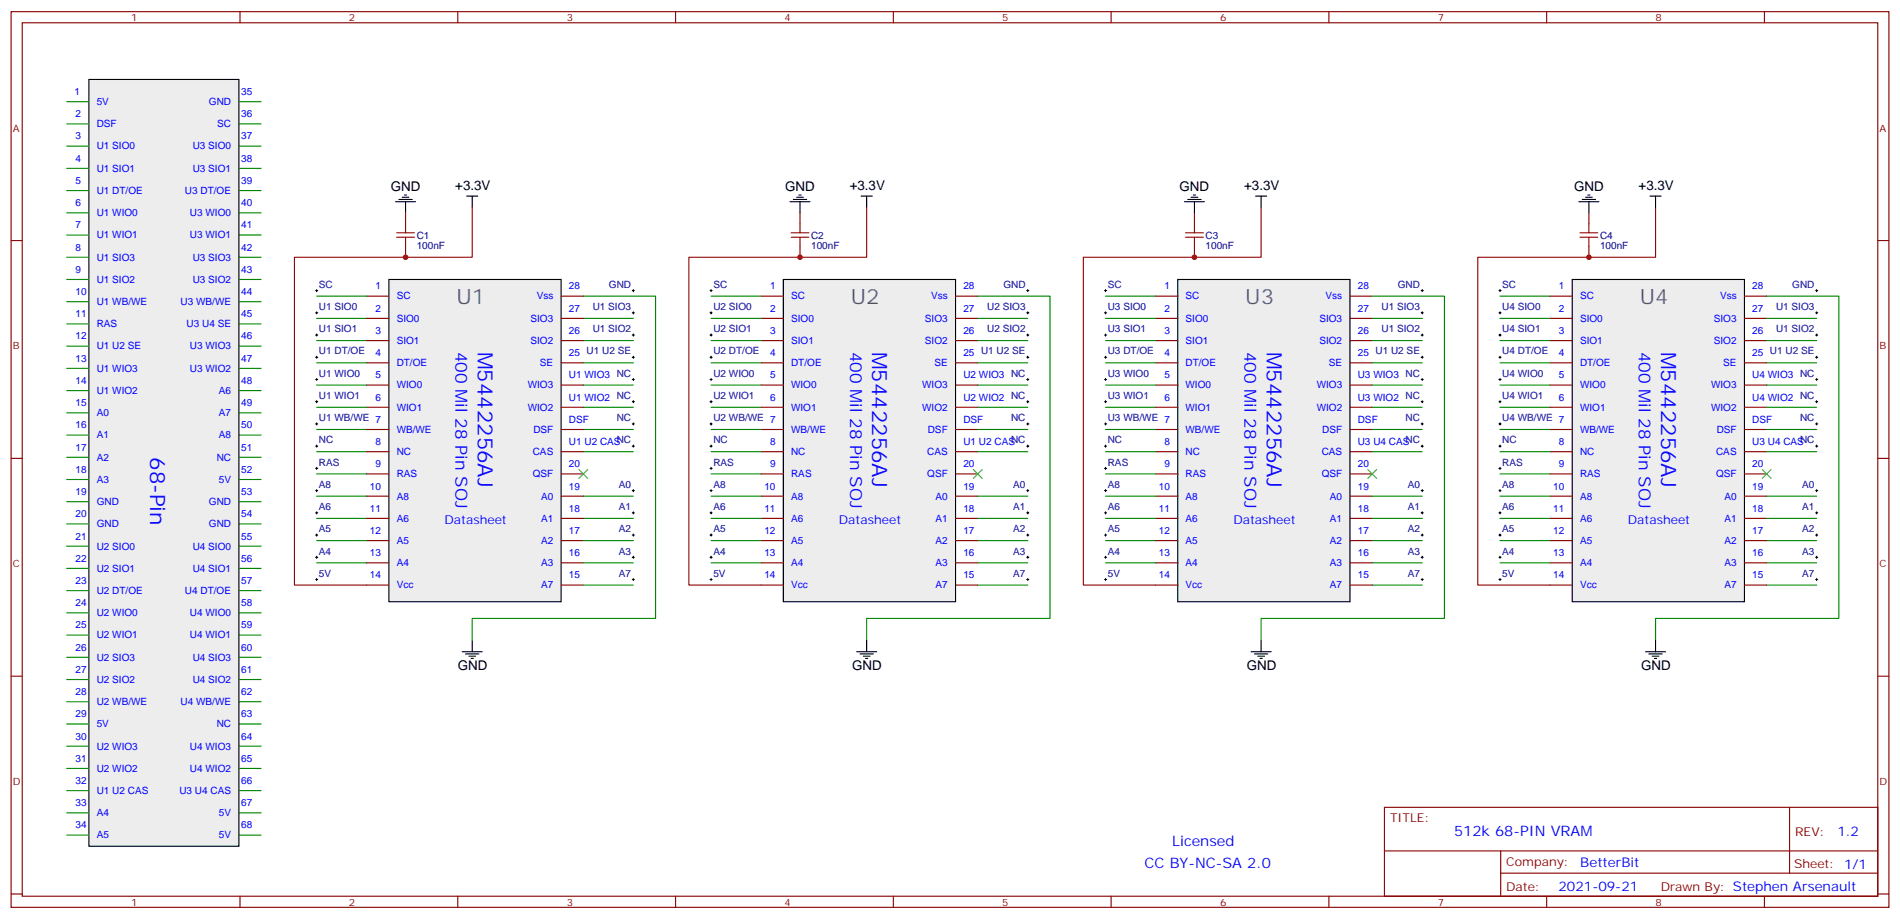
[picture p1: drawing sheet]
<svg xmlns="http://www.w3.org/2000/svg" width="603mm" height="292mm" viewBox="0 0 603 292" stroke-linecap="round" stroke-linejoin="round" font-family="sans-serif">
<g fill="#ededed" stroke="#000" stroke-width=".35">
<path d="M248.7 88.7h54.7v102.3h-54.7z"/>
<path d="M373.9 88.7h54.7v102.3h-54.7z"/>
<path d="M499.2 88.7h54.7v102.3h-54.7z"/>
<path d="M28.2 25.2h47.6v243.4h-47.6z"/>
<path d="M123.5 88.7h54.7v102.3h-54.7z"/>
</g>
<g fill="none" stroke="#870000" stroke-width=".35">
<path d="M3.5 3.7h596.2v284.3h-596.2zM7.1 7.2h589.1v277.3h-589.1zM76.2 3.7v3.5M145.3 3.7v3.5M214.5 3.7v3.5M283.6 3.7v3.5M352.8 3.7v3.5M421.9 3.7v3.5M491.1 3.7v3.5M560.2 3.7v3.5M3.5 76.4h3.6M128.8 67.6v3.5"/>
<path d="M128.8 78.1v3.6M254 67.6v3.5M254 78.1v3.6M379.2 67.6v3.5M379.2 78.1v3.6M504.5 67.6v3.5M504.5 78.1v3.6M596.2 76.4h3.5M116.4 94h7.1M178.2 94h7M241.7 94h7M303.4 94h7"/>
<path d="M366.9 94h7M428.6 94h7.1M492.1 94h7.1M553.9 94h7M116.4 101.1h7.1M116.4 108.1h7.1M116.4 115.2h7.1M178.2 101.1h7M178.2 108.1h7M178.2 115.2h7M241.7 101.1h7M241.7 108.1h7"/>
<path d="M241.7 115.2h7M303.4 101.1h7M303.4 108.1h7M303.4 115.2h7M366.9 101.1h7M366.9 108.1h7M366.9 115.2h7M428.6 101.1h7.1M428.6 108.1h7.1M428.6 115.2h7.1M492.1 101.1h7.1M492.1 108.1h7.1"/>
<path d="M492.1 115.2h7.1M553.9 101.1h7M553.9 108.1h7M553.9 115.2h7M116.4 122.2h7.1M116.4 129.3h7.1M116.4 136.3h7.1M178.2 122.2h7M178.2 129.3h7M178.2 136.3h7M241.7 122.2h7M241.7 129.3h7"/>
<path d="M241.7 136.3h7M303.4 122.2h7M303.4 129.3h7M303.4 136.3h7M366.9 122.2h7M366.9 129.3h7M366.9 136.3h7M428.6 122.2h7.1M428.6 129.3h7.1M428.6 136.3h7.1M492.1 122.2h7.1M492.1 129.3h7.1"/>
<path d="M492.1 136.3h7.1M553.9 122.2h7M553.9 129.3h7M553.9 136.3h7M3.5 145.5h3.6M116.4 143.4h7.1M116.4 150.5h7.1M116.4 157.5h7.1M178.2 143.4h7M178.2 150.5h7M178.2 157.5h7M241.7 143.4h7"/>
<path d="M241.7 150.5h7M241.7 157.5h7M303.4 143.4h7M303.4 150.5h7M303.4 157.5h7M366.9 143.4h7M366.9 150.5h7M366.9 157.5h7M428.6 143.4h7.1M428.6 150.5h7.1M428.6 157.5h7.1M492.1 143.4h7.1"/>
<path d="M492.1 150.5h7.1M492.1 157.5h7.1M553.9 143.4h7M553.9 150.5h7M553.9 157.5h7M596.2 145.5h3.5M116.4 164.6h7.1M116.4 171.6h7.1M116.4 178.7h7.1M178.2 164.6h7M178.2 171.6h7M178.2 178.7h7"/>
<path d="M241.7 164.6h7M241.7 171.6h7M241.7 178.7h7M303.4 164.6h7M303.4 171.6h7M303.4 178.7h7M366.9 164.6h7M366.9 171.6h7M366.9 178.7h7M428.6 164.6h7.1M428.6 171.6h7.1M428.6 178.7h7.1"/>
<path d="M492.1 164.6h7.1M492.1 171.6h7.1M492.1 178.7h7.1M553.9 164.6h7M553.9 171.6h7M553.9 178.7h7M116.4 185.7h7.1M178.2 185.7h7M241.7 185.7h7M303.4 185.7h7M366.9 185.7h7M428.6 185.7h7.1"/>
<path d="M492.1 185.7h7.1M553.9 185.7h7M3.5 214.7h3.6M596.2 214.7h3.5M439.6 256.3h156.6v28.2h-156.6zM568.2 256.3v20.9M439.6 270.1h156.5M476.5 277.2h119.6M476.5 270.1v14.2M3.5 283.8h3.6M76.2 284.5v3.5M145.3 284.5v3.5"/>
<path d="M214.5 284.5v3.5M283.6 284.5v3.5M352.8 284.5v3.5M421.9 284.5v3.5M491.1 284.5v3.5M560.2 284.5v3.5M596.2 283.8h3.5"/>
</g>
<g fill="none" stroke="#000" stroke-width=".32">
<path d="M100.2 99.3h.7M100.2 92.3h.7M100.5 91.9v.7M100.5 99v.7M200.7 99.3h.7M200.7 92.3h.7M201.1 91.9v.7M201.1 99v.7M225.4 99.3h.7M225.4 92.3h.7M225.8 91.9v.7M225.8 99v.7"/>
<path d="M326 99.3h.7M326 92.3h.7M326.3 91.9v.7M326.3 99v.7M350.7 99.3h.7M350.7 92.3h.7M351 91.9v.7M351 99v.7M451.2 99.3h.7M451.2 92.3h.7M451.6 91.9v.7M451.6 99v.7"/>
<path d="M475.9 99.3h.7M475.9 92.3h.7M476.2 91.9v.7M476.2 99v.7M576.4 99.3h.7M576.4 92.3h.7M576.8 91.9v.7M576.8 99v.7M100.2 113.4h.7M100.2 106.4h.7M100.5 106v.7M100.5 113.1v.7"/>
<path d="M200.7 113.4h.7M200.7 106.4h.7M201.1 106v.7M201.1 113.1v.7M225.4 113.4h.7M225.4 106.4h.7M225.8 106v.7M225.8 113.1v.7M326 113.4h.7M326 106.4h.7M326.3 106v.7M326.3 113.1v.7"/>
<path d="M350.7 113.4h.7M350.7 106.4h.7M351 106v.7M351 113.1v.7M451.2 113.4h.7M451.2 106.4h.7M451.6 106v.7M451.6 113.1v.7M475.9 113.4h.7M475.9 106.4h.7M476.2 106v.7M476.2 113.1v.7"/>
<path d="M576.4 113.4h.7M576.4 106.4h.7M576.8 106v.7M576.8 113.1v.7M100.2 134.6h.7M100.2 120.5h.7M100.2 127.5h.7M100.5 120.1v.7M100.5 127.2v.7M100.5 134.2v.7M200.7 134.6h.7M200.7 120.5h.7"/>
<path d="M200.7 127.5h.7M201.1 120.1v.7M201.1 127.2v.7M201.1 134.2v.7M225.4 134.6h.7M225.4 120.5h.7M225.4 127.5h.7M225.8 120.1v.7M225.8 127.2v.7M225.8 134.2v.7M326 134.6h.7M326 120.5h.7"/>
<path d="M326 127.5h.7M326.3 120.1v.7M326.3 127.2v.7M326.3 134.2v.7M350.7 134.6h.7M350.7 120.5h.7M350.7 127.5h.7M351 120.1v.7M351 127.2v.7M351 134.2v.7M451.2 134.6h.7M451.2 120.5h.7"/>
<path d="M451.2 127.5h.7M451.6 120.1v.7M451.6 127.2v.7M451.6 134.2v.7M475.9 134.6h.7M475.9 120.5h.7M475.9 127.5h.7M476.2 120.1v.7M476.2 127.2v.7M476.2 134.2v.7M576.4 134.6h.7M576.4 120.5h.7"/>
<path d="M576.4 127.5h.7M576.8 120.1v.7M576.8 127.2v.7M576.8 134.2v.7M100.2 155.8h.7M100.2 141.6h.7M100.2 148.7h.7M100.5 141.3v.7M100.5 148.3v.7M100.5 155.4v.7M200.7 155.8h.7M200.7 141.6h.7"/>
<path d="M201.1 141.3v.7M201.1 155.4v.7M225.4 155.8h.7M225.4 141.6h.7M225.4 148.7h.7M225.8 141.3v.7M225.8 148.3v.7M225.8 155.4v.7M326 155.8h.7M326 141.6h.7M326.3 141.3v.7M326.3 155.4v.7"/>
<path d="M350.7 155.8h.7M350.7 141.6h.7M350.7 148.7h.7M351 141.3v.7M351 148.3v.7M351 155.4v.7M451.2 155.8h.7M451.2 141.6h.7M451.6 141.3v.7M451.6 155.4v.7M475.9 155.8h.7M475.9 141.6h.7"/>
<path d="M475.9 148.7h.7M476.2 141.3v.7M476.2 148.3v.7M476.2 155.4v.7M576.4 155.8h.7M576.4 141.6h.7M576.8 141.3v.7M576.8 155.4v.7M100.2 162.8h.7M100.2 169.9h.7M100.2 176.9h.7M100.5 162.5v.7"/>
<path d="M100.5 169.5v.7M100.5 176.6v.7M200.7 162.8h.7M200.7 169.9h.7M200.7 176.9h.7M201.1 162.5v.7M201.1 169.5v.7M201.1 176.6v.7M225.4 162.8h.7M225.4 169.9h.7M225.4 176.9h.7M225.8 162.5v.7"/>
<path d="M225.8 169.5v.7M225.8 176.6v.7M326 162.8h.7M326 169.9h.7M326 176.9h.7M326.3 162.5v.7M326.3 169.5v.7M326.3 176.6v.7M350.7 162.8h.7M350.7 169.9h.7M350.7 176.9h.7M351 162.5v.7"/>
<path d="M351 169.5v.7M351 176.6v.7M451.2 162.8h.7M451.2 169.9h.7M451.2 176.9h.7M451.6 162.5v.7M451.6 169.5v.7M451.6 176.6v.7M475.9 162.8h.7M475.9 169.9h.7M475.9 176.9h.7M476.2 162.5v.7"/>
<path d="M476.2 169.5v.7M476.2 176.6v.7M576.4 162.8h.7M576.4 169.9h.7M576.4 176.9h.7M576.8 162.5v.7M576.8 169.5v.7M576.8 176.6v.7M100.2 184h.7M100.5 183.6v.7M200.7 184h.7M201.1 183.6v.7"/>
<path d="M225.4 184h.7M225.8 183.6v.7M326 184h.7M326.3 183.6v.7M350.7 184h.7M351 183.6v.7M451.2 184h.7M451.6 183.6v.7M475.9 184h.7M476.2 183.6v.7M576.4 184h.7M576.8 183.6v.7"/>
</g>
<g fill="none" stroke="#000" stroke-width=".35">
<path d="M125.6 64h6.3M126.6 63.3h4.3M127.7 62.6h2.1M128.4 61.9h.7M128.8 64v3.6M148.2 62.3h3.5M149.9 62.3v3.5M250.8 64h6.4M251.9 63.3h4.2M252.9 62.6h2.2M253.6 61.9h.8M254 64v3.6"/>
<path d="M273.4 62.3h3.5M275.2 62.3v3.5M376.1 64h6.3M377.1 63.3h4.3M378.2 62.6h2.1M378.9 61.9h.7M379.2 64v3.6M398.6 62.3h3.6M400.4 62.3v3.5M501.3 64h6.3M502.4 63.3h4.2M503.4 62.6h2.1"/>
<path d="M504.1 61.9h.7M504.5 64v3.6M523.9 62.3h3.5M525.6 62.3v3.5M146.8 206.9h6.3M147.8 207.6h4.2M148.9 208.3h2.1M149.6 209h.7M149.9 203.4v3.5M272 206.9h6.3M273 207.6h4.3M274.1 208.3h2.1"/>
<path d="M274.8 209h.7M275.2 203.4v3.5M397.2 206.9h6.4M398.3 207.6h4.2M399.3 208.3h2.2M400 209h.8M400.4 203.4v3.5M522.5 206.9h6.3M523.5 207.6h4.3M524.6 208.3h2.1M525.3 209h.7M525.6 203.4v3.5"/>
</g>
<path d="M149.9 65.8v15.9h-56.4v104h22.9M275.2 65.8v15.9h-56.5v104h23M400.4 65.8v15.9h-56.4v104h22.9M525.6 65.8v15.9h-56.4v104h22.9" fill="none" stroke="#900" stroke-width=".35"/>
<g fill="none" stroke="#a10000" stroke-width=".35">
<path d="M125.9 73.9h5.7M125.9 75.3h5.7M128.8 71.1v2.8M128.8 75.3v2.8M251.2 73.9h5.6M251.2 75.3h5.6M254 71.1v2.8M254 75.3v2.8M376.4 73.9h5.7M376.4 75.3h5.7M379.2 71.1v2.8M379.2 75.3v2.8"/>
<path d="M501.6 73.9h5.7M501.6 75.3h5.7M504.5 71.1v2.8M504.5 75.3v2.8"/>
</g>
<g fill="none" stroke="#008700" stroke-width=".35">
<path d="M100.5 94h15.9M185.2 94h22.9v102.3h-58.2v7.1M225.8 94h15.9M310.4 94h23v102.3h-58.2v7.1M351 94h15.9M435.7 94h22.9v102.3h-58.2v7.1M476.2 94h15.9M560.9 94h22.9v102.3h-58.2v7.1M100.5 115.2h15.9M100.5 108.1h15.9M100.5 101.1h15.9M185.2 115.2h15.9"/>
<path d="M185.2 108.1h15.9M185.2 101.1h15.9M225.8 115.2h15.9M225.8 108.1h15.9M225.8 101.1h15.9M310.4 115.2h15.9M310.4 108.1h15.9M310.4 101.1h15.9M351 115.2h15.9M351 108.1h15.9M351 101.1h15.9M435.7 115.2h15.9"/>
<path d="M435.7 108.1h15.9M435.7 101.1h15.9M476.2 115.2h15.9M476.2 108.1h15.9M476.2 101.1h15.9M560.9 115.2h15.9M560.9 108.1h15.9M560.9 101.1h15.9M100.5 136.3h15.9M100.5 122.2h15.9M100.5 129.3h15.9M185.2 129.3h15.9"/>
<path d="M185.2 136.3h15.9M185.2 122.2h15.9M225.8 136.3h15.9M225.8 122.2h15.9M225.8 129.3h15.9M310.4 129.3h15.9M310.4 136.3h15.9M310.4 122.2h15.9M351 136.3h15.9M351 122.2h15.9M351 129.3h15.9M435.7 129.3h15.9"/>
<path d="M435.7 136.3h15.9M435.7 122.2h15.9M476.2 136.3h15.9M476.2 122.2h15.9M476.2 129.3h15.9M560.9 129.3h15.9M560.9 136.3h15.9M560.9 122.2h15.9M100.5 157.5h15.9M100.5 143.4h15.9M100.5 150.5h15.9M185.2 157.5h15.9"/>
<path d="M185.2 143.4h15.9M225.8 157.5h15.9M225.8 143.4h15.9M225.8 150.5h15.9M310.4 157.5h15.9M310.4 143.4h15.9M351 157.5h15.9M351 143.4h15.9M351 150.5h15.9M435.7 157.5h15.9M435.7 143.4h15.9M476.2 157.5h15.9"/>
<path d="M476.2 143.4h15.9M476.2 150.5h15.9M560.9 157.5h15.9M560.9 143.4h15.9M100.5 164.6h15.9M100.5 171.6h15.9M100.5 178.7h15.9M185.2 164.6h15.9M185.2 171.6h15.9M185.2 178.7h15.9M225.8 164.6h15.9M225.8 171.6h15.9"/>
<path d="M225.8 178.7h15.9M310.4 164.6h15.9M310.4 171.6h15.9M310.4 178.7h15.9M351 164.6h15.9M351 171.6h15.9M351 178.7h15.9M435.7 164.6h15.9M435.7 171.6h15.9M435.7 178.7h15.9M476.2 164.6h15.9M476.2 171.6h15.9"/>
<path d="M476.2 178.7h15.9M560.9 164.6h15.9M560.9 171.6h15.9M560.9 178.7h15.9M185.2 185.7h15.9M310.4 185.7h15.9M435.7 185.7h15.9M560.9 185.7h15.9"/>
</g>
<g fill="none" stroke="#060" stroke-width=".35">
<path d="M75.8 32.3h7.1M75.8 39.3h7.1M75.8 46.4h7.1M75.8 53.4h7.1M75.8 60.5h7.1M75.8 67.6h7.1M75.8 74.6h7.1M75.8 81.7h7.1M75.8 88.7h7.1M75.8 95.8h7.1M75.8 102.8h7.1M75.8 109.9h7.1"/>
<path d="M75.8 116.9h7.1M75.8 124h7.1M75.8 131.1h7.1M75.8 138.1h7.1M75.8 145.2h7.1M75.8 152.2h7.1M75.8 159.3h7.1M75.8 166.3h7.1M75.8 173.4h7.1M75.8 187.5h7.1M75.8 194.6h7.1M75.8 180.4h7.1"/>
<path d="M75.8 201.6h7.1M75.8 208.7h7.1M75.8 215.7h7.1M75.8 236.9h7.1M75.8 229.8h7.1M75.8 222.8h7.1M75.8 258.1h7.1M75.8 251h7.1M75.8 243.9h7.1M75.8 265.1h7.1"/>
</g>
<g fill="none" stroke="#090" stroke-width=".35">
<path d="M21.2 39.3h7M21.2 32.3h7M21.2 53.4h7M21.2 46.4h7M21.2 74.6h7M21.2 67.6h7M21.2 60.5h7M21.2 95.8h7M21.2 88.7h7M21.2 81.7h7M21.2 116.9h7M21.2 109.9h7"/>
<path d="M21.2 102.8h7M21.2 138.1h7M21.2 131.1h7M21.2 124h7M21.2 159.3h7M21.2 152.2h7M21.2 145.2h7M21.2 173.4h7M21.2 166.3h7M21.2 194.6h7M21.2 187.5h7M21.2 180.4h7"/>
<path d="M21.2 215.7h7M21.2 208.7h7M21.2 201.6h7M21.2 236.9h7M21.2 229.8h7M21.2 222.8h7M21.2 258.1h7M21.2 251h7M21.2 243.9h7M21.2 265.1h7"/>
</g>
<path d="M183.8 149l2.8 2.9M186.6 149l-2.8 2.9M309 149l2.9 2.9M311.9 149l-2.9 2.9M434.3 149l2.8 2.9M437.1 149l-2.8 2.9M559.5 149l2.8 2.9M562.3 149l-2.8 2.9" fill="none" stroke="#3c3" stroke-width=".35"/>
<g fill="#c00">
<circle cx="128.8" cy="81.7" r=".88"/>
<circle cx="254" cy="81.7" r=".88"/>
<circle cx="379.2" cy="81.7" r=".88"/>
<circle cx="504.5" cy="81.7" r=".88"/>
</g>
<g font-size="6.7" fill="#666">
<text x="144.9" y="96.7">U1</text>
<text x="270.2" y="96.7">U2</text>
<text x="395.4" y="96.7">U3</text>
<text x="520.6" y="96.7">U4</text>
</g>
<g font-size="6.7" fill="#00f">
<text x="151.7" y="111.7" transform="rotate(90 151.7 111.7)">M5442256AJ</text>
<text x="276.9" y="111.7" transform="rotate(90 276.9 111.7)">M5442256AJ</text>
<text x="402.2" y="111.7" transform="rotate(90 402.2 111.7)">M5442256AJ</text>
<text x="527.4" y="111.7" transform="rotate(90 527.4 111.7)">M5442256AJ</text>
<text x="47.6" y="145.2" transform="rotate(90 47.6 145.2)">68-Pin</text>
</g>
<g font-size="5.3" fill="#00f">
<text x="144.6" y="111.7" transform="rotate(90 144.6 111.7)">400 Mil 28 Pin SOJ</text>
<text x="269.9" y="111.7" transform="rotate(90 269.9 111.7)">400 Mil 28 Pin SOJ</text>
<text x="395.1" y="111.7" transform="rotate(90 395.1 111.7)">400 Mil 28 Pin SOJ</text>
<text x="520.3" y="111.7" transform="rotate(90 520.3 111.7)">400 Mil 28 Pin SOJ</text>
</g>
<g font-size="4.6" fill="#00f">
<text x="372.2" y="268.6">Licensed</text>
<text x="461.7" y="265.3">512k 68-PIN VRAM</text>
<text x="363.4" y="275.7">CC BY-NC-SA 2.0</text>
</g>
<g font-size="4.2">
<text x="124.1" y="60.7">GND</text>
<text x="144.6" y="60.2">+3.3V</text>
<text x="249.3" y="60.7">GND</text>
<text x="269.8" y="60.2">+3.3V</text>
<text x="374.5" y="60.7">GND</text>
<text x="395" y="60.2">+3.3V</text>
<text x="499.8" y="60.7">GND</text>
<text x="520.3" y="60.2">+3.3V</text>
<text x="145.3" y="212.5">GND</text>
<text x="270.6" y="212.5">GND</text>
<text x="395.8" y="212.5">GND</text>
<text x="521.1" y="212.5">GND</text>
</g>
<g font-size="4.2" fill="#00f">
<text x="583.4" y="265.6">1.2</text>
<text x="501.7" y="275.1">BetterBit</text>
<text x="494.8" y="282.9">2021-09-21</text>
</g>
<g font-size="3.9" fill="#00f">
<text x="141.1" y="166.3">Datasheet</text>
<text x="266.3" y="166.3">Datasheet</text>
<text x="391.6" y="166.3">Datasheet</text>
<text x="516.8" y="166.3">Datasheet</text>
</g>
<g font-size="3.9" fill="#800">
<text x="441.3" y="260.9">TITLE:</text>
<text x="570" y="265.6">REV:</text>
<text x="478.2" y="275.1">Company:</text>
<text x="569.6" y="275.7">Sheet: 1/1</text>
<text x="478.2" y="282.8">Date:</text>
<text x="527.3" y="282.8">Drawn By: Stephen Arsenault</text>
</g>
<g font-size="3.2" fill="#800">
<text x="41.6" y="6.7">1</text>
<text x="110.8" y="6.7">2</text>
<text x="179.9" y="6.7">3</text>
<text x="249.1" y="6.7">4</text>
<text x="318.2" y="6.7">5</text>
<text x="387.3" y="6.7">6</text>
<text x="456.5" y="6.7">7</text>
<text x="525.6" y="6.7">8</text>
<text x="4.1" y="41.8">A</text>
<text x="596.7" y="41.8">A</text>
<text x="4.1" y="110.9">B</text>
<text x="596.7" y="110.9">B</text>
<text x="4.1" y="180.1">C</text>
<text x="596.7" y="180.1">C</text>
<text x="4.1" y="249.2">D</text>
<text x="596.7" y="249.2">D</text>
<text x="41.6" y="287.5">1</text>
<text x="110.8" y="287.5">2</text>
<text x="179.9" y="287.5">3</text>
<text x="249.1" y="287.5">4</text>
<text x="318.2" y="287.5">5</text>
<text x="387.3" y="287.5">6</text>
<text x="456.5" y="287.5">7</text>
<text x="525.6" y="287.5">8</text>
</g>
<g font-size="3.2" fill="#00f">
<text x="23.6" y="30.2">1</text>
<text x="30.7" y="33.3">5V</text>
<text x="66.3" y="33.3">GND</text>
<text x="76.6" y="30.2">35</text>
<text x="24" y="37.2">2</text>
<text x="30.7" y="40.4">DSF</text>
<text x="69" y="40.4">SC</text>
<text x="76.6" y="37.2">36</text>
<text x="24" y="44.3">3</text>
<text x="30.7" y="47.4">U1 SIO0</text>
<text x="61.2" y="47.4">U3 SIO0</text>
<text x="76.6" y="44.3">37</text>
<text x="24" y="51.3">4</text>
<text x="76.6" y="51.3">38</text>
<text x="24" y="58.4">5</text>
<text x="30.7" y="54.5">U1 SIO1</text>
<text x="61.2" y="54.5">U3 SIO1</text>
<text x="76.6" y="58.4">39</text>
<text x="24" y="65.4">6</text>
<text x="30.7" y="61.6">U1 DT/OE</text>
<text x="58.7" y="61.6">U3 DT/OE</text>
<text x="76.6" y="65.4">40</text>
<text x="30.7" y="68.6">U1 WIO0</text>
<text x="60.3" y="68.6">U3 WIO0</text>
<text x="24" y="72.5">7</text>
<text x="30.7" y="75.7">U1 WIO1</text>
<text x="60.3" y="75.7">U3 WIO1</text>
<text x="76.6" y="72.5">41</text>
<text x="24" y="79.6">8</text>
<text x="30.7" y="82.7">U1 SIO3</text>
<text x="61.2" y="82.7">U3 SIO3</text>
<text x="76.6" y="79.6">42</text>
<text x="24" y="86.6">9</text>
<text x="30.7" y="89.8">U1 SIO2</text>
<text x="61.2" y="89.8">U3 SIO2</text>
<text x="76.6" y="86.6">43</text>
<text x="24" y="93.7">10</text>
<text x="76.6" y="93.7">44</text>
<text x="119.2" y="91.9">1</text>
<text x="125.9" y="95.1">SC</text>
<text x="170.4" y="95.1">Vss</text>
<text x="180.6" y="91.9">28</text>
<text x="244.5" y="91.9">1</text>
<text x="251.2" y="95.1">SC</text>
<text x="295.6" y="95.1">Vss</text>
<text x="305.9" y="91.9">28</text>
<text x="369.7" y="91.9">1</text>
<text x="376.4" y="95.1">SC</text>
<text x="420.9" y="95.1">Vss</text>
<text x="431.1" y="91.9">28</text>
<text x="494.9" y="91.9">1</text>
<text x="501.6" y="95.1">SC</text>
<text x="546.1" y="95.1">Vss</text>
<text x="556.3" y="91.9">28</text>
<text x="24" y="100.7">11</text>
<text x="30.7" y="96.8">U1 WB/WE</text>
<text x="57.3" y="96.8">U3 WB/WE</text>
<text x="76.6" y="100.7">45</text>
<text x="119.2" y="99">2</text>
<text x="180.6" y="99">27</text>
<text x="244.5" y="99">2</text>
<text x="305.9" y="99">27</text>
<text x="369.7" y="99">2</text>
<text x="431.1" y="99">27</text>
<text x="494.9" y="99">2</text>
<text x="556.3" y="99">27</text>
<text x="24" y="107.8">12</text>
<text x="30.7" y="103.9">RAS</text>
<text x="59.3" y="103.9">U3 U4 SE</text>
<text x="76.6" y="107.8">46</text>
<text x="119.2" y="106">3</text>
<text x="125.9" y="102.1">SIO0</text>
<text x="168.4" y="102.1">SIO3</text>
<text x="180.6" y="106">26</text>
<text x="244.5" y="106">3</text>
<text x="251.2" y="102.1">SIO0</text>
<text x="293.7" y="102.1">SIO3</text>
<text x="305.9" y="106">26</text>
<text x="369.7" y="106">3</text>
<text x="376.4" y="102.1">SIO0</text>
<text x="418.9" y="102.1">SIO3</text>
<text x="431.1" y="106">26</text>
<text x="494.9" y="106">3</text>
<text x="501.6" y="102.1">SIO0</text>
<text x="544.2" y="102.1">SIO3</text>
<text x="556.3" y="106">26</text>
<text x="30.7" y="110.9">U1 U2 SE</text>
<text x="60.3" y="110.9">U3 WIO3</text>
<text x="119.2" y="113.1">4</text>
<text x="125.9" y="109.2">SIO1</text>
<text x="168.4" y="109.2">SIO2</text>
<text x="180.6" y="113.1">25 U1 U2 SE</text>
<text x="244.5" y="113.1">4</text>
<text x="251.2" y="109.2">SIO1</text>
<text x="293.7" y="109.2">SIO2</text>
<text x="305.9" y="113.1">25 U1 U2 SE</text>
<text x="369.7" y="113.1">4</text>
<text x="376.4" y="109.2">SIO1</text>
<text x="418.9" y="109.2">SIO2</text>
<text x="431.1" y="113.1">25 U1 U2 SE</text>
<text x="494.9" y="113.1">4</text>
<text x="501.6" y="109.2">SIO1</text>
<text x="544.2" y="109.2">SIO2</text>
<text x="556.3" y="113.1">25 U1 U2 SE</text>
<text x="24" y="114.8">13</text>
<text x="30.7" y="118">U1 WIO3</text>
<text x="60.3" y="118">U3 WIO2</text>
<text x="76.6" y="114.8">47</text>
<text x="125.9" y="116.2">DT/OE</text>
<text x="171.4" y="116.2">SE</text>
<text x="251.2" y="116.2">DT/OE</text>
<text x="296.7" y="116.2">SE</text>
<text x="376.4" y="116.2">DT/OE</text>
<text x="421.9" y="116.2">SE</text>
<text x="501.6" y="116.2">DT/OE</text>
<text x="547.2" y="116.2">SE</text>
<text x="24" y="121.9">14</text>
<text x="30.7" y="125.1">U1 WIO2</text>
<text x="69.5" y="125.1">A6</text>
<text x="76.6" y="121.9">48</text>
<text x="119.2" y="120.1">5</text>
<text x="125.9" y="123.3">WIO0</text>
<text x="167.6" y="123.3">WIO3</text>
<text x="180.6" y="120.1">U1 WIO3 NC</text>
<text x="244.5" y="120.1">5</text>
<text x="251.2" y="123.3">WIO0</text>
<text x="292.8" y="123.3">WIO3</text>
<text x="305.9" y="120.1">U2 WIO3 NC</text>
<text x="369.7" y="120.1">5</text>
<text x="376.4" y="123.3">WIO0</text>
<text x="418" y="123.3">WIO3</text>
<text x="431.1" y="120.1">U3 WIO3 NC</text>
<text x="494.9" y="120.1">5</text>
<text x="501.6" y="123.3">WIO0</text>
<text x="543.3" y="123.3">WIO3</text>
<text x="556.3" y="120.1">U4 WIO3 NC</text>
<text x="24" y="128.9">15</text>
<text x="76.6" y="128.9">49</text>
<text x="119.2" y="127.2">6</text>
<text x="125.9" y="130.4">WIO1</text>
<text x="167.6" y="130.4">WIO2</text>
<text x="180.6" y="127.2">U1 WIO2 NC</text>
<text x="244.5" y="127.2">6</text>
<text x="251.2" y="130.4">WIO1</text>
<text x="292.8" y="130.4">WIO2</text>
<text x="305.9" y="127.2">U2 WIO2 NC</text>
<text x="369.7" y="127.2">6</text>
<text x="376.4" y="130.4">WIO1</text>
<text x="418" y="130.4">WIO2</text>
<text x="431.1" y="127.2">U3 WIO2 NC</text>
<text x="494.9" y="127.2">6</text>
<text x="501.6" y="130.4">WIO1</text>
<text x="543.3" y="130.4">WIO2</text>
<text x="556.3" y="127.2">U4 WIO2 NC</text>
<text x="24" y="136">16</text>
<text x="30.7" y="132.1">A0</text>
<text x="69.5" y="132.1">A7</text>
<text x="76.6" y="136">50</text>
<text x="125.9" y="137.4">WB/WE</text>
<text x="169.3" y="137.4">DSF</text>
<text x="180.6" y="134.2">DSF</text>
<text x="251.2" y="137.4">WB/WE</text>
<text x="294.6" y="137.4">DSF</text>
<text x="305.9" y="134.2">DSF</text>
<text x="376.4" y="137.4">WB/WE</text>
<text x="419.8" y="137.4">DSF</text>
<text x="431.1" y="134.2">DSF</text>
<text x="501.6" y="137.4">WB/WE</text>
<text x="545" y="137.4">DSF</text>
<text x="556.3" y="134.2">DSF</text>
<text x="24" y="143.1">17</text>
<text x="30.7" y="139.2">A1</text>
<text x="69.5" y="139.2">A8</text>
<text x="76.6" y="143.1">51</text>
<text x="119.2" y="141.3">8</text>
<text x="180.6" y="141.3">U1 U2 CASNC</text>
<text x="244.5" y="141.3">8</text>
<text x="305.9" y="141.3">U1 U2 CASNC</text>
<text x="369.7" y="141.3">8</text>
<text x="431.1" y="141.3">U3 U4 CASNC</text>
<text x="494.9" y="141.3">8</text>
<text x="556.3" y="141.3">U3 U4 CASNC</text>
<text x="30.7" y="146.2">A2</text>
<text x="68.8" y="146.2">NC</text>
<text x="119.2" y="148.3">9</text>
<text x="125.9" y="144.5">NC</text>
<text x="169.2" y="144.5">CAS</text>
<text x="180.6" y="148.3">20</text>
<text x="244.5" y="148.3">9</text>
<text x="251.2" y="144.5">NC</text>
<text x="294.4" y="144.5">CAS</text>
<text x="305.9" y="148.3">20</text>
<text x="369.7" y="148.3">9</text>
<text x="376.4" y="144.5">NC</text>
<text x="419.6" y="144.5">CAS</text>
<text x="431.1" y="148.3">20</text>
<text x="494.9" y="148.3">9</text>
<text x="501.6" y="144.5">NC</text>
<text x="544.9" y="144.5">CAS</text>
<text x="556.3" y="148.3">20</text>
<text x="24" y="150.1">18</text>
<text x="30.7" y="153.3">A3</text>
<text x="69.5" y="153.3">5V</text>
<text x="76.6" y="150.1">52</text>
<text x="117.5" y="155.4">10</text>
<text x="125.9" y="151.5">RAS</text>
<text x="169.2" y="151.5">QSF</text>
<text x="180.6" y="155.4">19</text>
<text x="242.7" y="155.4">10</text>
<text x="251.2" y="151.5">RAS</text>
<text x="294.4" y="151.5">QSF</text>
<text x="305.9" y="155.4">19</text>
<text x="367.9" y="155.4">10</text>
<text x="376.4" y="151.5">RAS</text>
<text x="419.6" y="151.5">QSF</text>
<text x="431.1" y="155.4">19</text>
<text x="493.2" y="155.4">10</text>
<text x="501.6" y="151.5">RAS</text>
<text x="544.9" y="151.5">QSF</text>
<text x="556.3" y="155.4">19</text>
<text x="24" y="157.2">19</text>
<text x="30.7" y="160.3">GND</text>
<text x="66.3" y="160.3">GND</text>
<text x="76.6" y="157.2">53</text>
<text x="125.9" y="158.6">A8</text>
<text x="171.8" y="158.6">A0</text>
<text x="251.2" y="158.6">A8</text>
<text x="297" y="158.6">A0</text>
<text x="376.4" y="158.6">A8</text>
<text x="422.3" y="158.6">A0</text>
<text x="501.6" y="158.6">A8</text>
<text x="547.5" y="158.6">A0</text>
<text x="24" y="164.2">20</text>
<text x="30.7" y="167.4">GND</text>
<text x="66.3" y="167.4">GND</text>
<text x="76.6" y="164.2">54</text>
<text x="117.5" y="162.5">11</text>
<text x="125.9" y="165.6">A6</text>
<text x="171.8" y="165.6">A1</text>
<text x="180.6" y="162.5">18</text>
<text x="242.7" y="162.5">11</text>
<text x="251.2" y="165.6">A6</text>
<text x="297" y="165.6">A1</text>
<text x="305.9" y="162.5">18</text>
<text x="367.9" y="162.5">11</text>
<text x="376.4" y="165.6">A6</text>
<text x="422.3" y="165.6">A1</text>
<text x="431.1" y="162.5">18</text>
<text x="493.2" y="162.5">11</text>
<text x="501.6" y="165.6">A6</text>
<text x="547.5" y="165.6">A1</text>
<text x="556.3" y="162.5">18</text>
<text x="24" y="171.3">21</text>
<text x="76.6" y="171.3">55</text>
<text x="117.5" y="169.5">12</text>
<text x="125.9" y="172.7">A5</text>
<text x="171.8" y="172.7">A2</text>
<text x="180.6" y="169.5">17</text>
<text x="242.7" y="169.5">12</text>
<text x="251.2" y="172.7">A5</text>
<text x="297" y="172.7">A2</text>
<text x="305.9" y="169.5">17</text>
<text x="367.9" y="169.5">12</text>
<text x="376.4" y="172.7">A5</text>
<text x="422.3" y="172.7">A2</text>
<text x="431.1" y="169.5">17</text>
<text x="493.2" y="169.5">12</text>
<text x="501.6" y="172.7">A5</text>
<text x="547.5" y="172.7">A2</text>
<text x="556.3" y="169.5">17</text>
<text x="24" y="178.3">22</text>
<text x="30.7" y="174.4">U2 SIO0</text>
<text x="61.2" y="174.4">U4 SIO0</text>
<text x="76.6" y="178.3">56</text>
<text x="117.5" y="176.6">13</text>
<text x="125.9" y="179.7">A4</text>
<text x="171.8" y="179.7">A3</text>
<text x="180.6" y="176.6">16</text>
<text x="242.7" y="176.6">13</text>
<text x="251.2" y="179.7">A4</text>
<text x="297" y="179.7">A3</text>
<text x="305.9" y="176.6">16</text>
<text x="367.9" y="176.6">13</text>
<text x="376.4" y="179.7">A4</text>
<text x="422.3" y="179.7">A3</text>
<text x="431.1" y="176.6">16</text>
<text x="493.2" y="176.6">13</text>
<text x="501.6" y="179.7">A4</text>
<text x="547.5" y="179.7">A3</text>
<text x="556.3" y="176.6">16</text>
<text x="24" y="185.4">23</text>
<text x="30.7" y="181.5">U2 SIO1</text>
<text x="61.2" y="181.5">U4 SIO1</text>
<text x="76.6" y="185.4">57</text>
<text x="117.5" y="183.6">14</text>
<text x="180.6" y="183.6">15</text>
<text x="242.7" y="183.6">14</text>
<text x="305.9" y="183.6">15</text>
<text x="367.9" y="183.6">14</text>
<text x="431.1" y="183.6">15</text>
<text x="493.2" y="183.6">14</text>
<text x="556.3" y="183.6">15</text>
<text x="30.7" y="188.6">U2 DT/OE</text>
<text x="58.7" y="188.6">U4 DT/OE</text>
<text x="125.9" y="186.8">Vcc</text>
<text x="171.8" y="186.8">A7</text>
<text x="251.2" y="186.8">Vcc</text>
<text x="297" y="186.8">A7</text>
<text x="376.4" y="186.8">Vcc</text>
<text x="422.3" y="186.8">A7</text>
<text x="501.6" y="186.8">Vcc</text>
<text x="547.5" y="186.8">A7</text>
<text x="24" y="192.4">24</text>
<text x="30.7" y="195.6">U2 WIO0</text>
<text x="60.3" y="195.6">U4 WIO0</text>
<text x="76.6" y="192.4">58</text>
<text x="24" y="199.5">25</text>
<text x="30.7" y="202.7">U2 WIO1</text>
<text x="60.3" y="202.7">U4 WIO1</text>
<text x="76.6" y="199.5">59</text>
<text x="24" y="206.6">26</text>
<text x="30.7" y="209.7">U2 SIO3</text>
<text x="61.2" y="209.7">U4 SIO3</text>
<text x="76.6" y="206.6">60</text>
<text x="24" y="213.6">27</text>
<text x="76.6" y="213.6">61</text>
<text x="24" y="220.7">28</text>
<text x="30.7" y="216.8">U2 SIO2</text>
<text x="61.2" y="216.8">U4 SIO2</text>
<text x="76.6" y="220.7">62</text>
<text x="24" y="227.7">29</text>
<text x="30.7" y="223.8">U2 WB/WE</text>
<text x="57.3" y="223.8">U4 WB/WE</text>
<text x="76.6" y="227.7">63</text>
<text x="30.7" y="230.9">5V</text>
<text x="68.8" y="230.9">NC</text>
<text x="24" y="234.8">30</text>
<text x="30.7" y="237.9">U2 WIO3</text>
<text x="60.3" y="237.9">U4 WIO3</text>
<text x="76.6" y="234.8">64</text>
<text x="24" y="241.8">31</text>
<text x="30.7" y="245">U2 WIO2</text>
<text x="60.3" y="245">U4 WIO2</text>
<text x="76.6" y="241.8">65</text>
<text x="24" y="248.9">32</text>
<text x="76.6" y="248.9">66</text>
<text x="24" y="255.9">33</text>
<text x="30.7" y="252.1">U1 U2 CAS</text>
<text x="57" y="252.1">U3 U4 CAS</text>
<text x="76.6" y="255.9">67</text>
<text x="24" y="263">34</text>
<text x="30.7" y="259.1">A4</text>
<text x="69.5" y="259.1">5V</text>
<text x="76.6" y="263">68</text>
<text x="30.7" y="266.2">A5</text>
<text x="69.5" y="266.2">5V</text>
</g>
<g font-size="3.2" fill="#000080">
<text x="132.3" y="75.8">C1</text>
<text x="257.5" y="75.8">C2</text>
<text x="382.8" y="75.8">C3</text>
<text x="508" y="75.8">C4</text>
<text x="132.3" y="78.9">100nF</text>
<text x="257.5" y="78.9">100nF</text>
<text x="382.8" y="78.9">100nF</text>
<text x="508" y="78.9">100nF</text>
</g>
<g font-size="3.2" fill="#009">
<text x="101.2" y="91.4">SC</text>
<text x="193.3" y="91.4">GND</text>
<text x="226.5" y="91.4">SC</text>
<text x="318.6" y="91.4">GND</text>
<text x="351.7" y="91.4">SC</text>
<text x="443.8" y="91.4">GND</text>
<text x="477" y="91.4">SC</text>
<text x="569" y="91.4">GND</text>
<text x="101.2" y="98.4">U1 SIO0</text>
<text x="188.2" y="98.4">U1 SIO3</text>
<text x="226.5" y="98.4">U2 SIO0</text>
<text x="313.4" y="98.4">U2 SIO3</text>
<text x="351.7" y="98.4">U3 SIO0</text>
<text x="438.7" y="98.4">U1 SIO3</text>
<text x="477" y="98.4">U4 SIO0</text>
<text x="563.9" y="98.4">U1 SIO3</text>
<text x="101.2" y="105.5">U1 SIO1</text>
<text x="188.2" y="105.5">U1 SIO2</text>
<text x="226.5" y="105.5">U2 SIO1</text>
<text x="313.4" y="105.5">U2 SIO2</text>
<text x="351.7" y="105.5">U3 SIO1</text>
<text x="438.7" y="105.5">U1 SIO2</text>
<text x="477" y="105.5">U4 SIO1</text>
<text x="563.9" y="105.5">U1 SIO2</text>
<text x="101.2" y="112.5">U1 DT/OE</text>
<text x="226.5" y="112.5">U2 DT/OE</text>
<text x="351.7" y="112.5">U3 DT/OE</text>
<text x="477" y="112.5">U4 DT/OE</text>
<text x="101.2" y="119.6">U1 WIO0</text>
<text x="226.5" y="119.6">U2 WIO0</text>
<text x="351.7" y="119.6">U3 WIO0</text>
<text x="477" y="119.6">U4 WIO0</text>
<text x="101.2" y="126.6">U1 WIO1</text>
<text x="226.5" y="126.6">U2 WIO1</text>
<text x="351.7" y="126.6">U3 WIO1</text>
<text x="477" y="126.6">U4 WIO1</text>
<text x="101.2" y="133.7">U1 WB/WE 7</text>
<text x="195.8" y="133.7">NC</text>
<text x="226.5" y="133.7">U2 WB/WE 7</text>
<text x="321" y="133.7">NC</text>
<text x="351.7" y="133.7">U3 WB/WE 7</text>
<text x="446.3" y="133.7">NC</text>
<text x="477" y="133.7">U4 WB/WE 7</text>
<text x="571.5" y="133.7">NC</text>
<text x="101.2" y="140.8">NC</text>
<text x="226.5" y="140.8">NC</text>
<text x="351.7" y="140.8">NC</text>
<text x="477" y="140.8">NC</text>
<text x="101.2" y="147.8">RAS</text>
<text x="226.5" y="147.8">RAS</text>
<text x="351.7" y="147.8">RAS</text>
<text x="477" y="147.8">RAS</text>
<text x="101.2" y="154.9">A8</text>
<text x="196.5" y="154.9">A0</text>
<text x="226.5" y="154.9">A8</text>
<text x="321.7" y="154.9">A0</text>
<text x="351.7" y="154.9">A8</text>
<text x="447" y="154.9">A0</text>
<text x="477" y="154.9">A8</text>
<text x="572.2" y="154.9">A0</text>
<text x="101.2" y="161.9">A6</text>
<text x="196.5" y="161.9">A1</text>
<text x="226.5" y="161.9">A6</text>
<text x="321.7" y="161.9">A1</text>
<text x="351.7" y="161.9">A6</text>
<text x="447" y="161.9">A1</text>
<text x="477" y="161.9">A6</text>
<text x="572.2" y="161.9">A1</text>
<text x="101.2" y="169">A5</text>
<text x="196.5" y="169">A2</text>
<text x="226.5" y="169">A5</text>
<text x="321.7" y="169">A2</text>
<text x="351.7" y="169">A5</text>
<text x="447" y="169">A2</text>
<text x="477" y="169">A5</text>
<text x="572.2" y="169">A2</text>
<text x="101.2" y="176">A4</text>
<text x="196.5" y="176">A3</text>
<text x="226.5" y="176">A4</text>
<text x="321.7" y="176">A3</text>
<text x="351.7" y="176">A4</text>
<text x="447" y="176">A3</text>
<text x="477" y="176">A4</text>
<text x="572.2" y="176">A3</text>
<text x="101.2" y="183.1">5V</text>
<text x="196.5" y="183.1">A7</text>
<text x="226.5" y="183.1">5V</text>
<text x="321.7" y="183.1">A7</text>
<text x="351.7" y="183.1">5V</text>
<text x="447" y="183.1">A7</text>
<text x="477" y="183.1">5V</text>
<text x="572.2" y="183.1">A7</text>
</g>
</svg>
